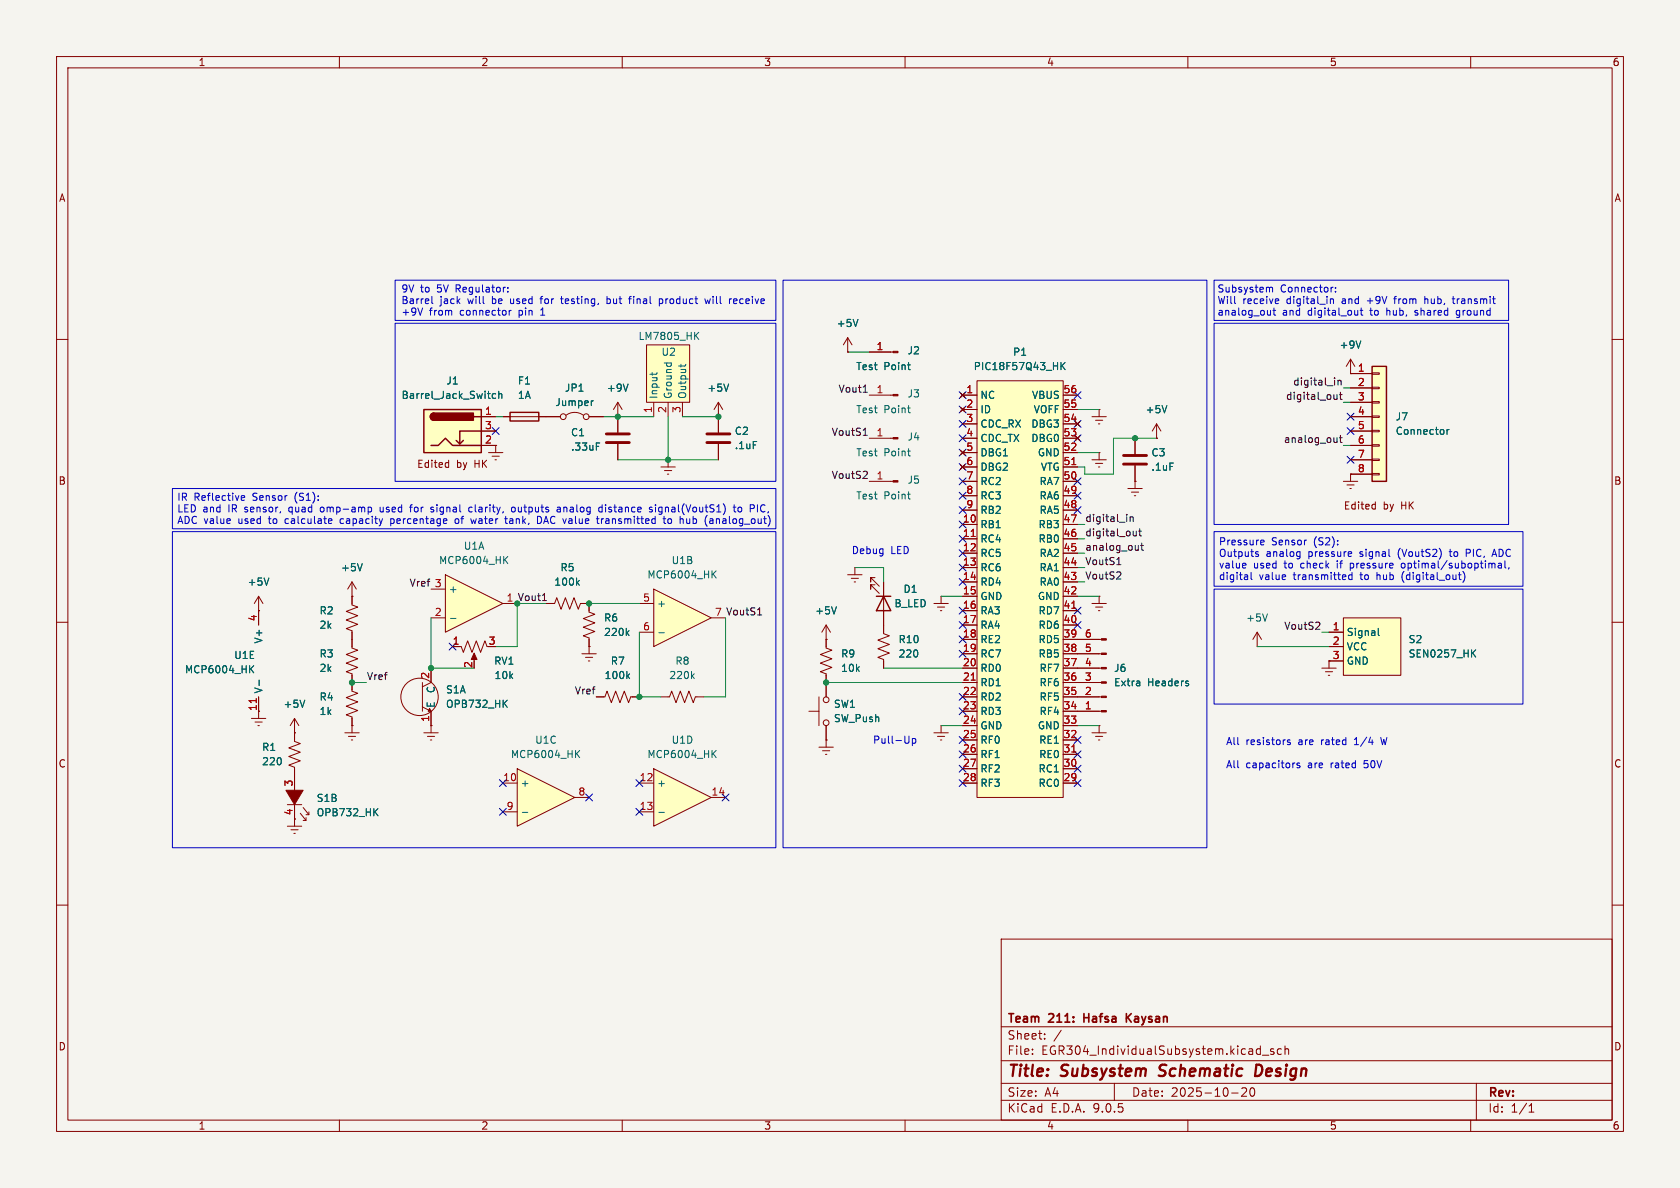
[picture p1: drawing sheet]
<svg xmlns="http://www.w3.org/2000/svg" width="297mm" height="210mm" viewBox="0 0 297 210" stroke-linecap="round" stroke-linejoin="round" font-family="sans-serif">
<path d="M0 0h297v210h-297z" fill="#f5f4ef" stroke="#f5f4ef" stroke-width=".18"/>
<g fill="none" stroke="#840000" stroke-width=".18">
<path d="M10 10h277v190h-277zM12 12h273v186h-273zM60 10v2M110 10v2M160 10v2M210 10v2M260 10v2M149.9 59.7l-.8 1.3M149.9 59.7l.7 1.3M149.9 59.7v2.5M10 60h2M87.6 78.7h.1"/>
<path d="M87.6 78.7v1.3M96.5 73.7h2.6M100.1 73.4a2.54 2.54 0 0 1 3 0M104.1 73.7h2.6M149.9 62.2h.1M153.7 62.2h4.2M238.8 66h.1M238.8 63.5l-.8 1.3M238.8 63.5l.7 1.3M238.8 63.5v2.5M285 60h2M86.4 80h2.5"/>
<path d="M87 80.6h1.3M87.5 81.3h.3M193 81.3h2.6M193.7 81.9h1.2M194.2 82.6h.2M194.3 80h.1M194.3 80v1.3M10 110h2M62.2 105.4h.1M62.2 102.9l-.7 1.2M62.2 102.9l.8 1.2M62.2 102.9v2.5"/>
<path d="M156.2 110.5v1.5l1 .4-2 .8 2 .7-2 .8 2 .7-2 .8 1 .4v1.5M222.2 114.3h.1M222.2 111.8l-.7 1.2M222.2 111.8l.8 1.2M222.2 111.8v2.5M233.7 118.1h2.5M234.3 118.7h1.3M234.8 119.4h.3M234.9 116.8h.1M234.9 116.8v1.3M285 110h2M144.8 132.1h2.5"/>
<path d="M145.4 132.7h1.3M145.9 133.4h.3M146 130.8h.1M146 130.8v1.3M165.1 129.5h2.5M165.7 130.2h1.3M166.2 130.8h.3M166.4 128.3h.1M166.4 128.3v1.2M10 160h2M177 166h108v32h-108zM285 160h2"/>
<path d="M60 198v2M110 198v2M160 198v2M177 194.5h108M177 191.5h108M177 187.5h108M177 181.5h108M182.5 186.3v.1M182.5 185.5v.1M184.7 183.6v.1M184.7 182.8v.1M187.6 182.1l-1.3 2"/>
<path d="M197 191.5v3M210 198v2M217.7 193.2h1.2M219.5 192.4l.6-.1 .2 .1 .1 .3-.9 1.1h.9M221.1 192.4l.2-.1a.81 .81 0 0 1 .6 .6 .81 .81 0 0 1-.3 .8l-.1 .1a.81 .81 0 0 1-.4-1.4zM223.2 186.5h1.1M225.2 185.5l-.4-.1-.2 .2 .1 .2 .5 .2v.3h-.6M226.5 185.5l-.4-.1-.3 .3v.4l.2 .2h.5M227.2 185.5l.2-.1 .3 .1 .1 .9M227.2 184.9v1.5M260 198v2M261 191.5v6.5"/>
<path d="M270.3 196.6h.9M270.3 195.5l.4-.4v1.5"/>
<circle cx="99.6" cy="73.7" r=".51"/>
<circle cx="103.6" cy="73.7" r=".51"/>
</g>
<path d="M204.8 190.1l.3 .1M205.1 188.4l-.1 .2 .1 .4M222.9 188.3l-.8-.1-.2 2h.4l.6-.3" fill="none" stroke="#840000" stroke-width=".4"/>
<path d="M191.6 179.2v1.5M191.6 179.9h.9M199.1 179.2v1.5M199.3 179.8l.7 .9M200 179.2l-.9 .8" fill="none" stroke="#840000" stroke-width=".3"/>
<path d="M151.7 56.5l-.4 1.2M104.9 70.9l-.3 .1M160.4 64.5h.5M160.8 65.3h.1M240.6 60.3l-.4 1.2M64 99.6l-.4 1.3M224.1 108.5l-.5 1.3" fill="none" stroke="#006464" stroke-width=".18"/>
<path d="M157.9 62.1h.8v.3h-.8z" fill="#840000" stroke="#840000" stroke-width=".18"/>
<path d="M242.6 64.8h2.5v20.3h-2.5z" fill="#ffffc2"/>
<path d="M242.6 64.8h2.5v20.3h-2.5z" fill="none" stroke="#840000" stroke-width=".25"/>
<g fill="none" stroke="#840000" stroke-width=".18">
<path d="M153.7 77.5h4.2M193 73.7h2.6M193.7 74.3h1.2M194.2 74.9h.2M194.3 72.4h.1M194.3 72.4v1.3M204.5 77.5h.1M204.5 74.9l-.8 1.3M204.5 74.9l.7 1.3M204.5 74.9v2.6M238.8 66h3.8M238.8 68.6h3.8"/>
<path d="M238.8 71.1h3.8M238.8 73.7h3.8M238.8 76.2h3.8M238.8 78.7h3.8M242.6 65.9h1.2v.3h-1.2zM242.6 68.5h1.2v.2h-1.2zM242.6 71h1.2v.2h-1.2zM242.6 73.5h1.2v.3h-1.2zM242.6 76.1h1.2v.2h-1.2zM242.6 78.6h1.2v.3h-1.2zM153.7 85.1h4.2M238.8 81.3h3.8"/>
<path d="M238.8 83.8h3.8M242.6 81.2h1.2v.2h-1.2zM242.6 83.7h1.2v.2h-1.2zM242.8 89.1l.3 .1M243.1 88.7v1.3M243.1 89.9l-.3 .1M146 113h.1M146 110.5v4.1l1.1 .3-2.1 .8 2.1 .8-2.1 .7 2.1 .8-2.1 .7 1 .4v4.1M146 110.5l-.7 1.3M146 110.5l.8 1.3M143 125.7h1.8M144.8 123.2v5.1"/>
<path d="M146 128.3v2.5"/>
<circle cx="146.1" cy="123.7" r=".51"/>
<circle cx="146.1" cy="127.8" r=".51"/>
</g>
<path d="M160.4 79.7h.5M206.3 71.7l-.4 1.3M255.8 75.9v.9M256.2 75.9l-.4 .3M160.4 87.4h.5M160.8 88.2h.1M160.8 80.6h.1M147.9 107.3l-.5 1.2" fill="none" stroke="#006464" stroke-width=".18"/>
<g fill="#840000" stroke="#840000" stroke-width=".18">
<path d="M157.9 85h.8v.2h-.8z"/>
<path d="M157.9 77.3h.8v.3h-.8z"/>
</g>
<path d="M172.7 67.3h15.3v73.7h-15.3z" fill="#ffffc2"/>
<g fill="none" stroke="#840000" stroke-width=".18">
<path d="M88.9 73.7h7.6M169.8 69.5l.8 .7M169.8 72l.8 .8M169.8 79.6l.8 .8M170.2 69.9h2.5M170.2 72.4h2.5M170.2 74.9h2.5M170.2 77.5h2.5M170.6 69.5l-.8 .7M170.6 72l-.8 .8M170.6 79.6l-.8 .8M172.7 67.3h15.3v73.7h-15.3z"/>
<path d="M188 69.9h2.5M188 72.4h2.5M188 74.9h2.5M188 77.5h2.5M190.1 74.5l.8 .8M190.1 77.1l.8 .8M190.9 74.5l-.8 .8M190.9 77.1l-.8 .8M169.8 82.2l.8 .7M170.2 80h2.5M170.2 82.6h2.5M170.2 85.1h2.5"/>
<path d="M170.2 87.6h2.5M170.2 90.2h2.5M170.2 92.7h2.5M170.2 95.3h2.5M170.2 97.8h2.5M170.6 82.2l-.8 .7M188 80h2.5M188 82.6h2.5M188 85.1h2.5M188 87.6h2.5M188 90.2h2.5M188 92.7h2.5"/>
<path d="M188 95.3h2.5M188 97.8h2.5M170.2 100.3h2.5M170.2 102.9h2.5M170.2 105.4h2.5M170.2 108h2.5M170.2 110.5h2.5M170.2 113h2.5M170.2 115.6h2.5M170.2 118.1h2.5M188 100.3h2.5M188 102.9h2.5"/>
<path d="M188 105.4h2.5M188 108h2.5M188 110.5h2.5M188 113h2.5M188 115.6h2.5M188 118.1h2.5M170.2 120.7h2.5M170.2 123.2h2.5M170.2 125.7h2.5M170.2 128.3h2.5M170.2 130.8h2.5M170.2 133.4h2.5"/>
<path d="M170.2 135.9h2.5M170.2 138.4h2.5M188 120.7h2.5M188 123.2h2.5M188 125.7h2.5M188 128.3h2.5M188 130.8h2.5M188 133.4h2.5M188 135.9h2.5M188 138.4h2.5"/>
</g>
<path d="M171.7 94.8h.7M189.5 82.1h.7M189.5 107.5h.7M171.7 120.2h.7M189.5 132.9h.7" fill="none" stroke="#a90000" stroke-width=".18"/>
<path d="M187.6 64.1v1.2M187.7 64.6l.6 .7M188.3 64.1l-.7 .7" fill="none" stroke="#006464" stroke-width=".18"/>
<path d="M90.2 72.9h5v1.5h-5z" fill="none" stroke="#840000" stroke-width=".25"/>
<path d="M74.9 72.4h10.2v7.6h-10.2z" fill="#ffffc2"/>
<path d="M74.9 72.4h10.2v7.6h-10.2zM76.2 78.7h1.3l1.2-1.2 1.3 1.2h5.1M76.7 73a.64 .64 0 0 0-.6 .7 .64 .64 0 0 0 .6 .6M81.9 77.9l-.6 .6M83.8 73.7h1.3M85.1 76.2h-3.8v2.3l-.7-.6" fill="none" stroke="#840000" stroke-width=".25"/>
<g fill="#840000" stroke="#840000" stroke-width=".25">
<path d="M76.3 73.2l.4-.2v1.3a.63 .63 0 0 1-.6-.4 .63 .63 0 0 1 .2-.7z"/>
<path d="M76.7 73h7v1.3h-7z"/>
</g>
<path d="M85.1 73.7h2.5M85.1 76.2h2.5M85.1 78.7h2.5M79 81.8h.3M79.3 81.4v1.2M79.3 82.6h-.3M193 106.7h2.6M193.7 107.3h1.2M194.2 108h.2M194.3 105.4h.1M194.3 105.4v1.3" fill="none" stroke="#840000" stroke-width=".18"/>
<path d="M87.6 69.6h-.3l-.3 .2 .1 .6h.5M88.2 69.7l.2-.1h.3v.8M88.2 69.2v1.2" fill="none" stroke="#006464" stroke-width=".18"/>
<path d="M237.5 109.2h10.1v10.2h-10.1z" fill="#ffffc2"/>
<g fill="none" stroke="#840000" stroke-width=".18">
<path d="M109.2 73.7v2.8M109.2 78.5v2.8M45.7 108v2.5M234.9 111.8h2.6M234.9 114.3h2.6M234.9 116.8h2.6M237.5 109.2h10.1v10.2h-10.1zM45.7 123.2v2.5M52.1 129.5h.1M52.1 127v4.1l1 .3-2 .8 2 .8-2 .7 2 .8-2 .8 1 .3v4.1M52.1 127l-.8 1.3M52.1 127l.7 1.3"/>
<path d="M61 129.5h2.5M61.6 130.2h1.3M62.1 130.8h.3M62.2 128.3h.1M62.2 128.3v1.2M74.9 129.5h2.6M75.6 130.2h1.2M76.1 130.8h.2M76.2 128.3h.1M76.2 128.3v1.2M50.8 146.1h2.5M50.8 142.2h2.5"/>
<path d="M51.4 146.7h1.3M51.9 147.3h.3M52.1 142.2v3.9M53.1 143.8l1 1.2M53.6 142.7l1 1.3M54.1 144.5v.5h-.5M54.6 143.5v.5h-.5"/>
</g>
<path d="M105.4 78.3h.6M44.3 118.2l.6 .7M44.9 117.7l-.8 .7M243.7 111.1v1.1l.1 .1M260.3 115.4l.6 .7M260.9 114.9l-.7 .7M45.8 120.2v1M53.9 123.8l-.4 1.2M66.3 143.5l.5 .7M66.8 142.9l-.7 .8" fill="none" stroke="#006464" stroke-width=".18"/>
<path d="M107.2 76.7h4.1M107.2 78.2h4.1" fill="none" stroke="#840000" stroke-width=".51"/>
<path d="M45.3 123.5v.7" fill="none" stroke="#a90000" stroke-width=".18"/>
<path d="M50.5 139.7h3.1l-1.5 2.5z" fill="#840000" stroke="#840000" stroke-width=".18"/>
<path d="M114.3 61h7.6v10.1h-7.6z" fill="#ffffc2"/>
<g fill="none" stroke="#840000" stroke-width=".18">
<path d="M109.2 73.7h.1M109.2 71.1l-.7 1.3M109.2 71.1l.8 1.3M109.2 71.1v2.6M114.3 61h7.6v10.1h-7.6zM115.6 71.1v2.6M118.1 71.1v2.6M120.6 71.1v2.6M127 73.7h.1M127 71.1l-.8 1.3M127 71.1l.8 1.3M127 71.1v5.4"/>
<path d="M127 78.5v2.8M200.7 77.5v2.8M116.8 82.6h2.6M117.5 83.2h1.2M118 83.8h.2M118.1 81.3h.1M118.1 81.3v1.3M199.4 86.4h2.5M200 87h1.3M200.5 87.6h.3M200.7 85.1h.1M200.7 82.3v4.1"/>
<path d="M237.5 85.1h2.5M238.1 85.7h1.3M238.6 86.4h.3M238.8 83.8h.1M238.8 83.8v1.3M45.7 108h.1M45.7 105.4l-.7 1.3M45.7 105.4l.8 1.3M45.7 105.4v2.6M62.2 105.4v1.5l1 .4-2 .8 2 .7-2 .8 2 .8-2 .7 1 .4v3.1l1 .3-2 .8 2 .8-2 .7 2 .8-2 .7 1 .4v3.1l1 .4-2 .7 2 .8-2 .7 2 .8-2 .8 1 .3v1.6M80 114.3h1.5l.4 1 .8-2 .7 2 .8-2 .8 2 .7-2 .4 1M83.8 115.8v1"/>
<path d="M190.5 118.1h4.2M190.5 115.6h4.2M190.5 113h4.2M44.4 127h2.6M45.1 127.6h1.3M45.6 128.3h.2M45.7 125.7v1.3M116.8 123.2h1.6l.3-1 .8 2 .8-2 .7 2 .8-2 .8 2 .3-1h1.6M190.5 125.7h4.2M190.5 123.2h4.2M190.5 120.7h4.2M193 129.5h2.6"/>
<path d="M193.7 130.2h1.2M194.2 130.8h.2M194.3 128.3h.1M194.3 128.3v1.2"/>
</g>
<g fill="none" stroke="#006464" stroke-width=".18">
<path d="M123 59.3l.5 .7M123.5 58.7l-.7 .8M111 67.9l-.4 1.3M115.3 65.9v.4M116.1 65.9v.2M117.4 64.2h1.3M117.9 64.2l-.1 .1M118.6 64.2l.1 .1M120.4 64.4v.5M121.2 64.4l-.2 .3h-1M128.8 67.9l-.4 1.3M47.5 102.2l-.4 1.2"/>
<path d="M122.4 119.5l.3 .5M122.7 119.1l-.4 .5M210.1 120.9v.3"/>
</g>
<g fill="#840000" stroke="#840000" stroke-width=".18">
<path d="M194.7 125.6h.9v.3h-.9z"/>
<path d="M194.7 123.1h.9v.2h-.9z"/>
<path d="M194.7 120.5h.9v.3h-.9z"/>
<path d="M194.7 118h.9v.2h-.9z"/>
<path d="M194.7 115.4h.9v.3h-.9z"/>
<path d="M194.7 112.9h.9v.3h-.9z"/>
<path d="M83.8 115.4l.5 1.2h-1z"/>
</g>
<path d="M125 76.7h4M125 78.2h4M198.6 80.5h4.1M198.6 82h4.1" fill="none" stroke="#840000" stroke-width=".51"/>
<path d="M115.6 135.9l10.1 5.1-10.1 5.1z" fill="#ffffc2"/>
<path d="M113 138.4h2.6M115.6 135.9l10.1 5.1-10.1 5.1zM113 143.5h2.6M125.7 141h2.6" fill="none" stroke="#840000" stroke-width=".18"/>
<path d="M126.1 133.2l.5 .7M126.6 132.7l-.7 .7M116.5 143.6h.9" fill="none" stroke="#006464" stroke-width=".18"/>
<path d="M91.4 135.9l10.2 5.1-10.2 5.1z" fill="#ffffc2"/>
<g fill="none" stroke="#840000" stroke-width=".18">
<path d="M76.2 118.1v2.6l-1.5 .7v3.6l1.5 .7v2.6M74.7 120.7v.7M74.7 125v.7M88.9 138.4h2.5M91.4 135.9l10.2 5.1-10.2 5.1zM105.4 123.2h1.5l.4-1 .8 2 .7-2 .8 2 .8-2 .7 2 .4-1h1.5M88.9 143.5h2.5M101.6 141h2.5"/>
<circle cx="74.2" cy="123.2" r="3.3"/>
</g>
<path d="M110.9 119.5l.4 .5M111.3 119.1l-.5 .5M89.1 124.3l.6 .7M89.7 123.8l-.7 .7M101.9 133.2l.6 .7M102.5 132.7l-.7 .7M92.4 143.6h.9" fill="none" stroke="#006464" stroke-width=".18"/>
<path d="M75.9 125.2l.3 .5h-.5z" fill="#840000" stroke="#840000" stroke-width=".18"/>
<path d="M78.7 101.6l10.2 5.1-10.2 5.1z" fill="#ffffc2"/>
<path d="M76.2 104.1h2.5M76.2 109.2h2.5M78.7 101.6l10.2 5.1-10.2 5.1zM88.9 106.7h2.5" fill="none" stroke="#840000" stroke-width=".18"/>
<path d="M89.2 98.9l.6 .7M89.8 98.4l-.7 .7M79.7 109.3h.9" fill="none" stroke="#006464" stroke-width=".18"/>
<path d="M115.6 104.1l10.1 5.1-10.1 5.1z" fill="#ffffc2"/>
<g fill="none" stroke="#840000" stroke-width=".18">
<path d="M85.1 73.7h2.5M85.1 76.2h2.5M85.1 78.7h2.5M87.6 78.7h.1M88.9 73.7h1.3M95.2 73.7h3.9M104.1 73.7h2.6M109.2 73.7h.1M109.2 73.7v2.8M109.2 78.5v2.8M127 73.7h.1M127 73.7v2.8"/>
<path d="M127 78.5v2.8M149.9 62.2h.1M153.7 69.9h4.2M153.7 62.2h3.8M169.8 69.5l.8 .7M169.8 72l.8 .8M169.8 79.6l.8 .8M170.2 69.9h2.5M170.2 72.4h2.5M170.2 74.9h2.5M170.2 77.5h2.5M170.6 69.5l-.8 .7"/>
<path d="M170.6 72l-.8 .8M170.6 79.6l-.8 .8M188 69.9h2.5M188 72.4h2.5M188 74.9h2.5M188 77.5h2.5M190.1 74.5l.8 .8M190.1 77.1l.8 .8M190.9 74.5l-.8 .8M190.9 77.1l-.8 .8M200.7 77.5v2.8M204.5 77.5h.1"/>
<path d="M238.8 66h.1M238.8 66h3.8M238.8 68.6h3.8M238.8 71.1h3.8M238.8 73.7h3.8M238.8 76.2h3.8M238.8 78.7h3.8M169.8 82.2l.8 .7M170.2 80h2.5M170.2 82.6h2.5M170.2 85.1h2.5M170.2 87.6h2.5"/>
<path d="M170.2 90.2h2.5M170.2 92.7h2.5M170.2 95.3h2.5M170.2 97.8h2.5M170.6 82.2l-.8 .7M188 80h2.5M188 82.6h2.5M188 85.1h2.5M188 87.6h2.5M188 90.2h2.5M188 92.7h2.5M188 95.3h2.5"/>
<path d="M188 97.8h2.5M200.7 85.1h.1M200.7 82.3v2.8M238.8 83.8h.1M238.8 81.3h3.8M238.8 83.8h3.8M45.7 108h.1M45.7 108v2.5M62.2 105.4h.1M62.2 105.4v1.3M62.2 111.8v2.5M62.2 119.4v2.5"/>
<path d="M76.2 118.1v2.6M80 114.3h1.3M96.5 106.7h1.5l.4-1 .8 2 .7-2 .8 2 .8-2 .7 2 .4-1h1.5v1.5l1.1 .4-2.1 .7 2.1 .8-2.1 .8 2.1 .7-2.1 .8 1 .4v2.8M102.9 115.6h2.5M103.5 116.2h1.3M104 116.8h.3M104.1 114.3h.1M113 106.7h2.6M113 111.8h2.6M115.6 104.1l10.1 5.1-10.1 5.1zM125.7 109.2h2.6M146 113h.1"/>
<path d="M146 113v1.3M146 119.4v3.8M149.9 101.6h2.5M150.5 102.2h1.3M151 102.9h.3M151.1 100.3h.1M151.1 100.3v1.3M154.7 102.1h-.8v.8v-.8l1.5 1.5M154.7 103.4h-.8v.7v-.7l1.5 1.5M156.2 102.9v8.9M156.2 116.8v1.3M165.1 106.7h2.5"/>
<path d="M165.7 107.3h1.3M166.2 108h.3M166.4 105.4h.1M166.4 105.4v1.3M170.2 115.6h2.5M170.2 102.9h2.5M170.2 108h2.5M170.2 100.3h2.5M170.2 105.4h2.5M170.2 110.5h2.5M170.2 113h2.5M170.2 118.1h2.5"/>
<path d="M188 115.6h6.3M188 102.9h2.5M188 108h2.5M188 100.3h2.5M188 105.4h2.5M188 110.5h2.5M188 113h6.3M188 118.1h6.3M234.9 116.8h.1M234.9 111.8h2.6M234.9 116.8h2.6M234.9 114.3h2.6"/>
<path d="M45.7 123.2v2.5M52.1 129.5h.1M52.1 129.5v1.3M52.1 135.9v3.8M62.2 128.3h.1M62.2 127v1.3M76.2 128.3h.1M76.2 125.7v2.6M105.4 123.2h1.3M111.8 123.2h1.2M146 130.8h.1M146 128.3v2.5"/>
<path d="M170.2 123.2h2.5M170.2 120.7h2.5M170.2 125.7h2.5M170.2 128.3h2.5M170.2 130.8h2.5M170.2 133.4h2.5M170.2 135.9h2.5M170.2 138.4h2.5M188 123.2h6.3M188 120.7h6.3M188 125.7h6.3M188 128.3h2.5"/>
<path d="M188 130.8h2.5M188 133.4h2.5M188 135.9h2.5M188 138.4h2.5M52.1 142.2v2.6"/>
</g>
<g fill="none" stroke="#006464" stroke-width=".18">
<path d="M151.7 56.5l-.4 1.2M87.6 69.6h-.3l-.3 .2 .1 .6h.5M88.2 69.7l.2-.1h.3v.8M88.2 69.2v1.2M104.9 70.9l-.3 .1M105.4 78.3h.6M111 67.9l-.4 1.3M128.8 67.9l-.4 1.3M160.4 72.1h.5M160.4 64.5h.5M160.8 73h.1M160.8 65.3h.1"/>
<path d="M187.6 64.1v1.2M187.7 64.6l.6 .7M188.3 64.1l-.7 .7M206.3 71.7l-.4 1.3M240.6 60.3l-.4 1.2M255.8 75.9v.9M256.2 75.9l-.4 .3M64 99.6l-.4 1.3M44.3 118.2l.6 .7M44.9 117.7l-.8 .7M47.5 102.2l-.4 1.2M102.1 103l.3 .4"/>
<path d="M102.4 102.6l-.5 .5M110.8 111.9l.4 .4M110.9 119.5l.4 .5M111.2 111.5l-.5 .5M111.3 119.1l-.5 .5M116.5 111.9h.9M126.1 101.5l.5 .7M126.6 100.9l-.7 .7M147.9 107.3l-.5 1.2M243.7 111.1v1.1l.1 .1M260.3 115.4l.6 .7M260.9 114.9l-.7 .7"/>
<path d="M45.8 120.2v1M53.9 123.8l-.4 1.2M89.1 124.3l.6 .7M89.7 123.8l-.7 .7M210.1 120.9v.3M66.3 143.5l.5 .7M66.8 142.9l-.7 .8"/>
</g>
<path d="M154.9 105.4h2.6M156.2 105.4l1.3 2.6h-2.6z" fill="none" stroke="#840000" stroke-width=".25"/>
<path d="M157.9 69.7h.8v.3h-.8z" fill="#840000" stroke="#840000" stroke-width=".18"/>
<g fill="none" stroke="#0f0f0f" stroke-width=".18">
<path d="M152.6 77h.7M152.6 69.3h.7M236.4 69.8v.8M236.4 77.4v.8M236.4 78.1l-.2 .1M236.4 70.5l-.2 .1-.3-.1M236.5 67.2v.9M236.5 67.3l.2-.1 .3 .1 .1 .8M236.8 77.4h.5M236.8 69.8h.5M237 69.3v1.1l.3 .2M237 77v1l.3 .2"/>
<path d="M152.5 84.6h.8M153.3 83.4v.5M197.4 99.8h.8M199.8 91.4v.8M199.8 91.5l.2-.1h.3v.8M200.9 93.9v.8M200.9 94.6l-.2 .1h-.3M201.2 96.4v.9M201.2 97.2l-.1 .1M201.3 93.9h.5M201.5 93.5v1.1l.3 .1M201.7 96.4h.5"/>
<path d="M201.8 96v1.1l.4 .2M95.9 106.2h.7M133.9 108.7h.8M197.4 102.4h.8M198.1 101.2v.4M232.6 111.2h.7M233.3 110.1v.4"/>
</g>
<g fill="none" stroke="#009600" stroke-width=".18">
<path d="M87.6 73.7h1.3M106.7 73.7h8.9M118.1 73.7v7.6M120.6 73.7h6.4M149.9 62.2h3.8M190.5 72.4h3.8M204.5 77.5h-7.7v6.3h-5v-1.2h-1.3M237.5 71.1h1.3M237.5 78.7h1.3M237.5 68.6h1.3M109.2 81.3h17.8M190.5 95.3h1.3"/>
<path d="M190.5 80h3.8M190.5 92.7h1.3M190.5 97.8h1.3M76.2 109.2v8.9h7.6M96.5 106.7h-5.1v7.6h-3.8M104.1 106.7h8.9M113 111.8v11.4h3.8M128.3 109.2v14h-3.8M151.1 100.3h5.1v2.6M156.2 118.1h14M166.4 105.4h3.8M190.5 100.3h1.3"/>
<path d="M190.5 105.4h3.8M190.5 102.9h1.3M222.2 114.3h12.7M233.7 111.8h1.2M62.2 120.7h2.6M146 120.7h24.2M166.4 128.3h3.8M190.5 128.3h3.8"/>
</g>
<g fill="none" stroke="#000084" stroke-width=".18">
<path d="M87 75.6l1.2 1.2M88.2 75.6l-1.2 1.2M169.6 69.2l1.2 1.3M169.6 76.9l1.2 1.2M169.6 71.8l1.2 1.2M169.6 79.4l1.2 1.2M169.6 74.3l1.2 1.2M170.8 69.2l-1.2 1.3M170.8 76.9l-1.2 1.2M170.8 71.8l-1.2 1.2M170.8 79.4l-1.2 1.2M170.8 74.3l-1.2 1.2"/>
<path d="M189.9 74.3l1.2 1.2M189.9 76.9l1.2 1.2M189.9 69.2l1.2 1.3M191.1 74.3l-1.2 1.2M191.1 76.9l-1.2 1.2M191.1 69.2l-1.2 1.3M238.2 73.1l1.2 1.2M238.2 75.6l1.2 1.2M239.4 73.1l-1.2 1.2M239.4 75.6l-1.2 1.2M169.6 87l1.2 1.2M169.6 81.9l1.2 1.3"/>
<path d="M169.6 84.5l1.2 1.2M169.6 97.2l1.2 1.2M169.6 99.7l1.2 1.2M169.6 89.6l1.2 1.2M169.6 94.6l1.2 1.3M169.6 92.1l1.2 1.2M170.8 94.6l-1.2 1.3M170.8 87l-1.2 1.2M170.8 81.9l-1.2 1.3M170.8 84.5l-1.2 1.2M170.8 97.2l-1.2 1.2M170.8 99.7l-1.2 1.2"/>
<path d="M170.8 89.6l-1.2 1.2M170.8 92.1l-1.2 1.2M189.9 87l1.2 1.2M189.9 84.5l1.2 1.2M189.9 89.6l1.2 1.2M191.1 87l-1.2 1.2M191.1 89.6l-1.2 1.2M191.1 84.5l-1.2 1.2M238.2 80.7l1.2 1.2M239.4 80.7l-1.2 1.2M79.4 113.7l1.2 1.2M80.6 113.7l-1.2 1.2"/>
<path d="M169.6 107.3l1.2 1.3M169.6 109.9l1.2 1.2M169.6 102.3l1.2 1.2M169.6 112.4l1.2 1.2M169.6 115l1.2 1.2M170.8 107.3l-1.2 1.3M170.8 109.9l-1.2 1.2M170.8 102.3l-1.2 1.2M170.8 112.4l-1.2 1.2M170.8 115l-1.2 1.2M189.9 109.9l1.2 1.2M189.9 107.3l1.2 1.3"/>
<path d="M191.1 109.9l-1.2 1.2M191.1 107.3l-1.2 1.3M88.3 137.8l1.2 1.2M89.5 137.8l-1.2 1.2M112.4 137.8l1.2 1.2M113.6 137.8l-1.2 1.2M169.6 135.3l1.2 1.2M169.6 122.6l1.2 1.2M169.6 130.2l1.2 1.2M169.6 132.7l1.2 1.3M169.6 125.1l1.2 1.2M169.6 137.8l1.2 1.2"/>
<path d="M170.8 135.3l-1.2 1.2M170.8 122.6l-1.2 1.2M170.8 130.2l-1.2 1.2M170.8 132.7l-1.2 1.3M170.8 125.1l-1.2 1.2M170.8 137.8l-1.2 1.2M189.9 132.7l1.2 1.3M189.9 130.2l1.2 1.2M189.9 137.8l1.2 1.2M189.9 135.3l1.2 1.2M191.1 132.7l-1.2 1.3M191.1 130.2l-1.2 1.2"/>
<path d="M191.1 137.8l-1.2 1.2M191.1 135.3l-1.2 1.2M88.3 142.9l1.2 1.2M89.5 142.9l-1.2 1.2M103.5 140.4l1.2 1.2M104.7 140.4l-1.2 1.2M112.4 142.9l1.2 1.2M113.6 142.9l-1.2 1.2M127.7 140.4l1.2 1.2M128.9 140.4l-1.2 1.2"/>
</g>
<g fill="none" stroke="#0000c2" stroke-width=".18">
<path d="M69.8 57.2h67.4v27.9h-67.4zM69.8 49.5h67.4v7.1h-67.4zM74.7 54.4l-.4 1.3M76.3 52.4v1.1l.2 .2M89.8 51.5v.1M89.8 50.8v.2M90 54.9v.8M90.4 54.9l-.4 .2M95.5 52.8h.4M95.6 55.7h.7M95.7 54.7l-.1 .1M95.7 52.5l-.1 1.2"/>
<path d="M99.1 52.8h.5M99.3 52.4v1.1l.3 .2M107.3 52.9l.4-.1 .2 .1M107.3 52.4v1.3M107.9 53.5l-.2 .2-.4-.1M111.1 52.8h.5M111.6 52.4l-.2 .1M116.6 52.9l.3-.1 .3 .3-.2 .5h-.4M116.6 52.8v1.3M124.6 52.8l.2 .9 .3-.6 .2 .6 .3-.9M129.2 52.8h.1M129.7 53.2l.6-.1-.1-.2-.3-.1-.2 .2v.6h.5"/>
<path d="M138.4 49.5h75v100.4h-75zM214.6 57.2h52.1v35.5h-52.1zM214.6 49.5h52.1v7.1h-52.1zM224.4 50.8v.2M224.4 51v.6M224.4 51l.2-.2h.3l.1 .8M224.6 54.9v.8M224.6 55.6l-.2 .1M225 54.9h.5M225.2 54.4v1.1l.3 .2M225.9 52.8l.2 .3-.6 .1M226 53.6l-.1 .1"/>
<path d="M235.2 52.8v.9M235.2 52.9l.2-.1 .3 .1v.8M235.7 50.8h-.3M236.1 51.5v.1M236.1 50.8v.2M240 54.9v.8M240 55.6v.1M240.5 54.9h.4M240.6 54.4v1.1l.3 .2M246.4 52.8h.5M246.6 52.5v1.2M250.1 55.7h.2"/>
<path d="M250.3 54.9l-.2 .1 .2 .3M251.9 52.4v1.3M252.2 52.8l-.3 .1M256.7 52.8h.5M256.9 52.4v1.1l.3 .2M257.5 56.1h.3M257.9 54.9h-.3l-.2 .2 .1 .5 .4 .1M30.5 94h106.7v55.9h-106.7zM30.5 86.4h106.7v7.1h-106.7zM42.7 88l.6-.1-.1-.2-.4-.1-.1 .2v.6h.5M56.7 89.7l-.1 .2 .1 .5M58.6 92.5h-.3"/>
<path d="M58.6 91.8l.1 .2-.6 .1M60.2 91.8l-.1 .5 .3 .2M65.2 89.7h.4l.1 .2-.1 .5-.4 .1M67.2 89.7v.6l.4 .2M69.1 92.5h.3M69.1 91.7v1.3M69.4 91.7l-.3 .1M72.4 89.7h.5M72.9 89.2l-.3 .2v1.1M76.2 89.7h.4M76.2 90l.5 .3-.1 .1-.3 .1M80.6 91.8l-.2 .1 .1 .5 .2 .1h.3"/>
<path d="M83.5 89.7h-.4l-.2 .2 .1 .5h.5M84.2 91.7l-.2 .8-.3-.6-.2 .6M89.5 92.5h.2M90.2 92.1l-.1 .1 .1 .3M90.2 91.7l-.1 .1M90.5 89.8l.2-.1 .3 .1 .1 .5-.1 .1-.3 .1-.2-.1zM95.7 91.6v.4l-.1 .4-.6 .1M96.5 91.3l-.4 1.2M98.5 90.3l.2 .2 .4-.1M98.5 89.7h.5l.1 .8M99.1 90h-.4l-.2 .2M99.7 89.7v.8"/>
<path d="M99.9 89.7l-.2 .1M106.1 89.7h.4M106.3 91.7v.8M106.5 90.4l-.4 .1M106.5 89.2v1.3M106.7 91.7l-.4 .2M107.1 89.2v.2M107.1 89.7v.8M115 89.7h.3M115 90.1h.3v.2l-.1 .2h-.3M115.9 89.2v.2M115.9 89.7v.8"/>
<path d="M116.5 90.9h.1M116.6 89.7l-.2 .2 .2 .5M117.4 91.3v1.1l.3 .1M118.2 91.8l-.1 .5 .2 .2h.3l.1-.2-.1-.5M121.9 92.4l-.3 .1M121.9 91.7v.8M126.7 91.7v.8M126.7 91.8h.1M129.6 89.7h.5M129.8 89.2v1.1l.3 .2M130.6 89.7h.3l.2 .2v.4l-.2 .2-.3-.1-.1-.1zM134.9 89.2a.68 .68 0 0 0-.5 .7 .68 .68 0 0 0 .5 .6"/>
<path d="M214.6 94h54.6v9.6h-54.6zM220.2 99.6l.1 .3-.6 .1M222 97.9l.5 .2-.1 .2-.3 .1M222 97.6h.4M222.9 96.3h.5M222.9 95.5h.4l.2 .3-.6 .1M229.5 97.5l.3 .1M229.8 98.3l-.3 .1M229.8 97.5v1l-.2 .3M238.7 99.6v1.2M238.8 97.5l.2 .3-.6 .1M238.8 99.6h-.1"/>
<path d="M238.9 98.3l-.1 .1M247.8 99.6l-.1 .6 .1 .2h.3M256.2 97.5h.5M256.4 97.1v1.2M259.2 97.8h.5M259.7 97.1h-.5v1.3M263.8 98.4l.4-1.3 .4 1.3M263.9 98h.6M264.9 99.6h.5v.8M265.4 99.9h-.4l-.2 .2 .2 .3h.4M266 99.1v1.1l.2 .2M214.6 104.1h54.6v20.4h-54.6z"/>
<path d="M220.2 100.4h-.1M220.5 101.7l.1 .8M220.6 102.4l-.1 .1M220.6 101.9l-.1 .1M221.2 101.2v1.1l.2 .2M238.7 100.4h.1M238.9 101.6l-.4 .1-.1 .5 .3 .3 .3-.1M239 101.2v1.3M248 101.4l-.2 .5 .2 .7M258.2 102.5h.1M258.9 101.5v.9l-.3 .5M266.8 100.4l-.1 .2"/>
<path d="M160.7 130.1v1.1l-.1 .1M161.3 130.5v1.3M161.3 130.6l.4-.1 .2 .3-.1 .5h-.5M228.1 130.8h-.3l-.2 .2v.2l.5 .1v.3h-.5M228.8 134.9h.1M229.8 134.9h-.3l-.2 .2v.1l.5 .2v.3h-.5M239.4 131.6h.8M239.6 130.7h-.2M244.1 130.4l.3 1.2"/>
</g>
<path d="M171.7 94.8h.7M189.5 82.1h.7M189.5 107.5h.7M45.3 123.5v.7M171.7 120.2h.7M189.5 132.9h.7" fill="none" stroke="#a90000" stroke-width=".18"/>
<g fill="#009600" stroke="#009600" stroke-width=".18">
<circle cx="76.2" cy="118.1" r=".46"/>
<circle cx="113" cy="123.2" r=".46"/>
<circle cx="62.2" cy="120.7" r=".46"/>
<circle cx="91.4" cy="106.7" r=".46"/>
<circle cx="146" cy="120.7" r=".46"/>
<circle cx="104.1" cy="106.7" r=".46"/>
<circle cx="118.1" cy="81.3" r=".46"/>
<circle cx="109.2" cy="73.7" r=".46"/>
<circle cx="127" cy="73.7" r=".46"/>
<circle cx="200.7" cy="77.5" r=".46"/>
</g>
<g font-size="2.8" fill="#840000">
<text x="178" y="190.9">Title:</text>
<text x="187.7" y="190.9">Subsystem</text>
<text x="205.8" y="190.9">Schematic</text>
<text x="223.5" y="190.9">Design</text>
</g>
<g font-size="2.1" fill="#840000">
<text x="178" y="184">Sheet:</text>
<text x="178" y="181.2">Team</text>
<text x="185.5" y="181.2">211:</text>
<text x="192.3" y="181.2">Hafsa</text>
<text x="200.4" y="181.2">Kaysan</text>
<text x="178" y="186.7">File:</text>
<text x="184.1" y="186.7">EGR304_IndividualSubsystem.kicad_sch</text>
<text x="178" y="196.9">KiCad</text>
<text x="178" y="194.1">Size:</text>
<text x="184.7" y="194.1">A4</text>
<text x="185.7" y="196.9">E.D.A.</text>
<text x="193.3" y="196.9">9.0.5</text>
<text x="200" y="194.1">Date:</text>
<text x="207" y="194.1">2025-10-20</text>
<text x="263" y="194.3">Rev:</text>
<text x="263" y="196.9">Id:</text>
<text x="267.1" y="196.9">1/1</text>
</g>
<g font-size="1.8" fill="#840000">
<text x="35" y="11.9">1</text>
<text x="85" y="11.9">2</text>
<text x="135" y="11.9">3</text>
<text x="185" y="11.9">4</text>
<text x="235" y="11.9">5</text>
<text x="285" y="11.9">6</text>
<text x="10.3" y="35.9">A</text>
<text x="285.3" y="35.9">A</text>
<text x="73.6" y="82.9">Edited</text>
<text x="80.7" y="82.9">by</text>
<text x="84" y="82.9">HK</text>
<text x="10.3" y="85.9">B</text>
<text x="285.3" y="85.9">B</text>
<text x="237.5" y="90.3">Edited</text>
<text x="244.5" y="90.3">by</text>
<text x="247.8" y="90.3">HK</text>
<text x="45.5" y="125.8" transform="rotate(-90 45.5 125.8)">11</text>
<text x="10.3" y="135.9">C</text>
<text x="285.3" y="135.9">C</text>
<text x="10.3" y="185.9">D</text>
<text x="285.3" y="185.9">D</text>
<text x="35" y="199.9">1</text>
<text x="85" y="199.9">2</text>
<text x="135" y="199.9">3</text>
<text x="185" y="199.9">4</text>
<text x="235" y="199.9">5</text>
<text x="285" y="199.9">6</text>
</g>
<g font-size="1.8" fill="#0000c2">
<text x="70.9" y="51.9">9V</text>
<text x="70.9" y="54">Barrel</text>
<text x="74.3" y="51.9">to</text>
<text x="77.4" y="51.9">5V</text>
<text x="77.8" y="54">jack</text>
<text x="80.8" y="51.9">Regulator:</text>
<text x="82.8" y="54">will</text>
<text x="87.3" y="54">be</text>
<text x="90.7" y="54">used</text>
<text x="96.3" y="54">for</text>
<text x="100.1" y="54">testing,</text>
<text x="108.3" y="54">but</text>
<text x="112.5" y="54">final</text>
<text x="118" y="54">product</text>
<text x="126.4" y="54">will</text>
<text x="130.8" y="54">receive</text>
<text x="215.1" y="51.9">Subsystem</text>
<text x="215.1" y="54">Will</text>
<text x="219.7" y="54">receive</text>
<text x="226.3" y="51.9">Connector:</text>
<text x="227.6" y="54">digital_in</text>
<text x="237.5" y="54">and</text>
<text x="242.1" y="54">+9V</text>
<text x="247.2" y="54">from</text>
<text x="252.7" y="54">hub,</text>
<text x="257.9" y="54">transmit</text>
<text x="70.9" y="56">+9V</text>
<text x="75.9" y="56">from</text>
<text x="81.4" y="56">connector</text>
<text x="92" y="56">pin</text>
<text x="96.1" y="56">1</text>
<text x="215.1" y="56">analog_out</text>
<text x="226.7" y="56">and</text>
<text x="231.3" y="56">digital_out</text>
<text x="242.5" y="56">to</text>
<text x="245.6" y="56">hub,</text>
<text x="250.8" y="56">shared</text>
<text x="258.3" y="56">ground</text>
<text x="31.2" y="88.7">IR</text>
<text x="34.3" y="88.7">Reflective</text>
<text x="44.8" y="88.7">Sensor</text>
<text x="52.4" y="88.7">(S1):</text>
<text x="31.2" y="90.8">LED and</text>
<text x="31.2" y="92.8">ADC value</text>
<text x="40.5" y="90.8">IR</text>
<text x="42.2" y="92.8">used</text>
<text x="43.5" y="90.8">sensor,</text>
<text x="47.8" y="92.8">to</text>
<text x="50.9" y="92.8">calculate</text>
<text x="51.5" y="90.8">quad</text>
<text x="57.3" y="90.8">omp-amp</text>
<text x="60.8" y="92.8">capacity</text>
<text x="68" y="90.8">used</text>
<text x="69.9" y="92.8">percentage</text>
<text x="73.6" y="90.8">for</text>
<text x="77.4" y="90.8">signal</text>
<text x="81.5" y="92.8">of</text>
<text x="84.4" y="90.8">clarity,</text>
<text x="84.6" y="92.8">water</text>
<text x="90.8" y="92.8">tank,</text>
<text x="92.1" y="90.8">outputs</text>
<text x="96.7" y="92.8">DAC value</text>
<text x="100.4" y="90.8">analog</text>
<text x="107.6" y="92.8">transmitted</text>
<text x="107.9" y="90.8">distance</text>
<text x="117.1" y="90.8">signal(VoutS1)</text>
<text x="119.6" y="92.8">to</text>
<text x="122.7" y="92.8">hub</text>
<text x="127.3" y="92.8">(analog_out)</text>
<text x="132.2" y="90.8">to</text>
<text x="135.3" y="90.8">PIC,</text>
<text x="150.5" y="98.1">Debug</text>
<text x="157.5" y="98.1">LED</text>
<text x="215.4" y="96.6">Pressure</text>
<text x="215.4" y="98.7">Outputs</text>
<text x="215.4" y="100.7">value</text>
<text x="221.6" y="100.7">used</text>
<text x="223.8" y="98.7">analog</text>
<text x="224.8" y="96.6">Sensor</text>
<text x="227.2" y="100.7">to</text>
<text x="230.2" y="100.7">check</text>
<text x="231.4" y="98.7">pressure</text>
<text x="232.4" y="96.6">(S2):</text>
<text x="236.8" y="100.7">if</text>
<text x="239.3" y="100.7">pressure</text>
<text x="240.7" y="98.7">signal</text>
<text x="247.6" y="98.7">(VoutS2)</text>
<text x="248.6" y="100.7">optimal/suboptimal,</text>
<text x="257" y="98.7">to</text>
<text x="260" y="98.7">PIC,</text>
<text x="265" y="98.7">ADC</text>
<text x="215.4" y="102.7">digital</text>
<text x="222.6" y="102.7">value</text>
<text x="228.8" y="102.7">transmitted</text>
<text x="240.8" y="102.7">to</text>
<text x="243.8" y="102.7">hub</text>
<text x="248.5" y="102.7">(digital_out)</text>
<text x="154.2" y="131.7">Pull-Up</text>
<text x="216.7" y="131.9">All</text>
<text x="220.3" y="131.9">resistors</text>
<text x="229.6" y="131.9">are</text>
<text x="233.8" y="131.9">rated</text>
<text x="239.9" y="131.9">1/4</text>
<text x="244.8" y="131.9">W</text>
<text x="216.7" y="136">All</text>
<text x="220.3" y="136">capacitors</text>
<text x="231.3" y="136">are</text>
<text x="235.5" y="136">rated</text>
<text x="241.6" y="136">50V</text>
</g>
<g font-size="1.8" fill="#006464">
<text x="147.8" y="58">+5V</text>
<text x="112.8" y="60.3">LM7805_HK</text>
<text x="116.8" y="63.1">U2</text>
<text x="151.3" y="65.6">Test</text>
<text x="156.3" y="65.6">Point</text>
<text x="160.4" y="62.8">J2</text>
<text x="172" y="65.6">PIC18F57Q43_HK</text>
<text x="179" y="63.1">P1</text>
<text x="236.7" y="61.8">+9V</text>
<text x="70.9" y="70.7">Barrel_Jack_Switch</text>
<text x="78.8" y="68.2">J1</text>
<text x="91.5" y="68.2">F1</text>
<text x="91.5" y="70.7">1A</text>
<text x="98.1" y="72">Jumper</text>
<text x="99.8" y="69.4">JP1</text>
<text x="107.2" y="69.4">+9V</text>
<text x="116.4" y="70.6" transform="rotate(-90 116.4 70.6)">Input</text>
<text x="119" y="70.6" transform="rotate(-90 119 70.6)">Ground</text>
<text x="121.5" y="70.6" transform="rotate(-90 121.5 70.6)">Output</text>
<text x="125" y="69.4">+5V</text>
<text x="160.4" y="70.5">J3</text>
<text x="173.2" y="70.7">NC</text>
<text x="182.4" y="70.7">VBUS</text>
<text x="100.8" y="77.3">C1</text>
<text x="129.8" y="77.1">C2</text>
<text x="151.3" y="73.3">Test</text>
<text x="156.3" y="73.3">Point</text>
<text x="173.2" y="73.3">ID</text>
<text x="173.2" y="75.8">CDC_RX</text>
<text x="182.2" y="75.8">DBG3</text>
<text x="182.7" y="73.3">VOFF</text>
<text x="202.4" y="73.3">+5V</text>
<text x="246.6" y="74.5">J7</text>
<text x="246.6" y="77.1">Connector</text>
<text x="100.8" y="79.9">.33uF</text>
<text x="129.8" y="79.6">.1uF</text>
<text x="151.3" y="80.9">Test</text>
<text x="156.3" y="80.9">Point</text>
<text x="160.4" y="78.1">J4</text>
<text x="173.2" y="78.3">CDC_TX</text>
<text x="173.2" y="80.9">DBG1</text>
<text x="173.2" y="83.4">DBG2</text>
<text x="182.2" y="78.3">DBG0</text>
<text x="183.4" y="80.9">GND</text>
<text x="183.9" y="83.4">VTG</text>
<text x="203.5" y="80.9">C3</text>
<text x="203.5" y="83.4">.1uF</text>
<text x="151.3" y="88.5">Test</text>
<text x="156.3" y="88.5">Point</text>
<text x="160.4" y="85.7">J5</text>
<text x="173.2" y="86">RC2</text>
<text x="173.2" y="88.5">RC3</text>
<text x="183.7" y="86">RA7</text>
<text x="183.7" y="88.5">RA6</text>
<text x="173.2" y="91">RB2</text>
<text x="173.2" y="93.6">RB1</text>
<text x="183.5" y="93.6">RB3</text>
<text x="183.7" y="91">RA5</text>
<text x="60.2" y="101.2">+5V</text>
<text x="77.5" y="99.9">MCP6004_HK</text>
<text x="81.9" y="97.4">U1A</text>
<text x="99" y="101.2">R5</text>
<text x="118.6" y="99.9">U1B</text>
<text x="173.2" y="96.1">RC4</text>
<text x="173.2" y="98.7">RC5</text>
<text x="173.2" y="101.2">RC6</text>
<text x="183.5" y="96.1">RB0</text>
<text x="183.7" y="98.7">RA2</text>
<text x="183.7" y="101.2">RA1</text>
<text x="43.7" y="103.7">+5V</text>
<text x="79.2" y="105">+</text>
<text x="97.9" y="103.7">100k</text>
<text x="114.3" y="102.5">MCP6004_HK</text>
<text x="116.1" y="107.5">+</text>
<text x="158" y="107.5">B_LED</text>
<text x="159.6" y="105">D1</text>
<text x="173.2" y="103.7">RD4</text>
<text x="173.2" y="106.3">GND</text>
<text x="183.4" y="106.3">GND</text>
<text x="183.7" y="103.7">RA0</text>
<text x="46.6" y="113.9" transform="rotate(-90 46.6 113.9)">V+</text>
<text x="56.4" y="108.8">R2</text>
<text x="56.4" y="111.4">2k</text>
<text x="106.7" y="110.1">R6</text>
<text x="106.7" y="112.6">220k</text>
<text x="144" y="108.8">+5V</text>
<text x="158.8" y="113.9">R10</text>
<text x="173.2" y="108.8">RA3</text>
<text x="173.2" y="111.4">RA4</text>
<text x="173.2" y="113.9">RE2</text>
<text x="183.5" y="108.8">RD7</text>
<text x="183.5" y="111.4">RD6</text>
<text x="183.5" y="113.9">RD5</text>
<text x="220.2" y="110.1">+5V</text>
<text x="238" y="112.6">Signal</text>
<text x="248.9" y="113.9">S2</text>
<text x="32.6" y="119.2">MCP6004_HK</text>
<text x="41.3" y="116.7">U1E</text>
<text x="56.4" y="116.4">R3</text>
<text x="56.4" y="119">2k</text>
<text x="87.3" y="117.7">RV1</text>
<text x="107.9" y="117.7">R7</text>
<text x="119.3" y="117.7">R8</text>
<text x="148.6" y="116.4">R9</text>
<text x="148.6" y="119">10k</text>
<text x="158.8" y="116.4">220</text>
<text x="173.2" y="116.4">RC7</text>
<text x="173.2" y="119">RD0</text>
<text x="183.5" y="116.4">RB5</text>
<text x="183.7" y="119">RF7</text>
<text x="196.9" y="119">J6</text>
<text x="238" y="115.2">VCC</text>
<text x="238" y="117.7">GND</text>
<text x="248.9" y="116.4">SEN0257_HK</text>
<text x="46.6" y="122.7" transform="rotate(-90 46.6 122.7)">V-</text>
<text x="50" y="125.3">+5V</text>
<text x="56.4" y="124.1">R4</text>
<text x="77.1" y="125.2" transform="rotate(-90 77.1 125.2)">E</text>
<text x="77.1" y="122.6" transform="rotate(-90 77.1 122.6)">C</text>
<text x="78.7" y="125.3">OPB732_HK</text>
<text x="78.7" y="122.8">S1A</text>
<text x="87.3" y="120.2">10k</text>
<text x="106.8" y="120.2">100k</text>
<text x="118.2" y="120.2">220k</text>
<text x="147.3" y="125.3">SW1</text>
<text x="173.2" y="121.5">RD1</text>
<text x="173.2" y="124.1">RD2</text>
<text x="183.7" y="121.5">RF6</text>
<text x="183.7" y="124.1">RF5</text>
<text x="196.9" y="121.5">Extra</text>
<text x="202.9" y="121.5">Headers</text>
<text x="56.4" y="126.6">1k</text>
<text x="94.5" y="131.7">U1C</text>
<text x="118.6" y="131.7">U1D</text>
<text x="147.3" y="127.9">SW_Push</text>
<text x="173.2" y="126.6">RD3</text>
<text x="173.2" y="129.1">GND</text>
<text x="173.2" y="131.7">RF0</text>
<text x="183.4" y="129.1">GND</text>
<text x="183.6" y="131.7">RE1</text>
<text x="183.7" y="126.6">RF4</text>
<text x="46.2" y="132.9">R1</text>
<text x="46.2" y="135.5">220</text>
<text x="90.2" y="134.2">MCP6004_HK</text>
<text x="114.3" y="134.2">MCP6004_HK</text>
<text x="173.2" y="134.2">RF1</text>
<text x="173.2" y="136.8">RF2</text>
<text x="183.5" y="136.8">RC1</text>
<text x="183.6" y="134.2">RE0</text>
<text x="55.9" y="142">S1B</text>
<text x="91.9" y="139.3">+</text>
<text x="116.1" y="139.3">+</text>
<text x="173.2" y="139.3">RF3</text>
<text x="183.5" y="139.3">RC0</text>
<text x="55.9" y="144.5">OPB732_HK</text>
</g>
<g font-size="1.8" fill="#a90000">
<text x="154.9" y="62">1</text>
<text x="240" y="65.8">1</text>
<text x="154.9" y="69.6">1</text>
<text x="170.7" y="69.6">1</text>
<text x="187.9" y="69.6">56</text>
<text x="240" y="68.3">2</text>
<text x="240" y="70.9">3</text>
<text x="85.7" y="73.4">1</text>
<text x="85.7" y="75.9">3</text>
<text x="115.3" y="73.1" transform="rotate(-90 115.3 73.1)">1</text>
<text x="117.9" y="73.1" transform="rotate(-90 117.9 73.1)">2</text>
<text x="120.4" y="73.1" transform="rotate(-90 120.4 73.1)">3</text>
<text x="154.9" y="77.2">1</text>
<text x="170.7" y="72.1">2</text>
<text x="170.7" y="74.7">3</text>
<text x="170.7" y="77.2">4</text>
<text x="187.9" y="72.1">55</text>
<text x="187.9" y="74.7">54</text>
<text x="187.9" y="77.2">53</text>
<text x="240" y="73.4">4</text>
<text x="240" y="75.9">5</text>
<text x="85.7" y="78.5">2</text>
<text x="170.7" y="79.8">5</text>
<text x="170.7" y="82.3">6</text>
<text x="187.9" y="79.8">52</text>
<text x="187.9" y="82.3">51</text>
<text x="240" y="78.5">6</text>
<text x="240" y="81">7</text>
<text x="240" y="83.6">8</text>
<text x="154.9" y="84.8">1</text>
<text x="170.7" y="84.8">7</text>
<text x="170.7" y="87.4">8</text>
<text x="170.7" y="89.9">9</text>
<text x="187.9" y="84.8">50</text>
<text x="187.9" y="87.4">49</text>
<text x="187.9" y="89.9">48</text>
<text x="170.1" y="92.5">10</text>
<text x="170.1" y="95">11</text>
<text x="187.9" y="92.5">47</text>
<text x="187.9" y="95">46</text>
<text x="170.1" y="97.5">12</text>
<text x="170.1" y="100.1">13</text>
<text x="187.9" y="97.5">45</text>
<text x="187.9" y="100.1">44</text>
<text x="113.6" y="106.4">5</text>
<text x="170.1" y="102.6">14</text>
<text x="170.1" y="105.2">15</text>
<text x="170.1" y="107.7">16</text>
<text x="187.9" y="102.6">43</text>
<text x="187.9" y="105.2">42</text>
<text x="187.9" y="107.7">41</text>
<text x="45.5" y="109.9" transform="rotate(-90 45.5 109.9)">4</text>
<text x="76.8" y="109">2</text>
<text x="113.6" y="111.5">6</text>
<text x="170.1" y="110.2">17</text>
<text x="170.1" y="112.8">18</text>
<text x="187.9" y="110.2">40</text>
<text x="187.9" y="112.8">39</text>
<text x="191.7" y="112.8">6</text>
<text x="235.5" y="111.5">1</text>
<text x="79.9" y="114">1</text>
<text x="83.6" y="118.2" transform="rotate(-90 83.6 118.2)">2</text>
<text x="86.3" y="114">3</text>
<text x="170.1" y="115.3">19</text>
<text x="170.1" y="117.9">20</text>
<text x="187.9" y="115.3">38</text>
<text x="187.9" y="117.9">37</text>
<text x="191.7" y="117.9">4</text>
<text x="191.7" y="115.3">5</text>
<text x="235.5" y="114">2</text>
<text x="235.5" y="116.6">3</text>
<text x="75.9" y="120.1" transform="rotate(-90 75.9 120.1)">2</text>
<text x="170.1" y="120.4">21</text>
<text x="170.1" y="122.9">22</text>
<text x="170.1" y="125.5">23</text>
<text x="187.9" y="120.4">36</text>
<text x="187.9" y="122.9">35</text>
<text x="187.9" y="125.5">34</text>
<text x="191.7" y="125.5">1</text>
<text x="191.7" y="122.9">2</text>
<text x="191.7" y="120.4">3</text>
<text x="75.9" y="127.7" transform="rotate(-90 75.9 127.7)">1</text>
<text x="170.1" y="128">24</text>
<text x="170.1" y="130.6">25</text>
<text x="187.9" y="128">33</text>
<text x="187.9" y="130.6">32</text>
<text x="170.1" y="133.1">26</text>
<text x="170.1" y="135.6">27</text>
<text x="187.9" y="133.1">31</text>
<text x="187.9" y="135.6">30</text>
<text x="51.8" y="139.1" transform="rotate(-90 51.8 139.1)">3</text>
<text x="88.9" y="138.2">10</text>
<text x="89.5" y="143.3">9</text>
<text x="102.2" y="140.7">8</text>
<text x="113" y="138.2">12</text>
<text x="113" y="143.3">13</text>
<text x="125.7" y="140.7">14</text>
<text x="170.1" y="138.2">28</text>
<text x="187.9" y="138.2">29</text>
<text x="51.8" y="144.2" transform="rotate(-90 51.8 144.2)">4</text>
</g>
<g font-size="1.8" fill="#0f0f0f">
<text x="148.1" y="69.5">Vout1</text>
<text x="227.2" y="70.8">digital_out</text>
<text x="228.5" y="68.2">digital_in</text>
<text x="146.9" y="77.1">VoutS1</text>
<text x="226.9" y="78.4">analog_out</text>
<text x="146.9" y="84.7">VoutS2</text>
<text x="191.8" y="92.4">digital_in</text>
<text x="191.8" y="94.9">digital_out</text>
<text x="191.8" y="97.4">analog_out</text>
<text x="191.8" y="100">VoutS1</text>
<text x="72.3" y="103.8">Vref 3</text>
<text x="89.5" y="106.4">1 Vout1</text>
<text x="191.8" y="102.5">VoutS2</text>
<text x="126.3" y="109">7 VoutS1</text>
<text x="226.9" y="111.4">VoutS2</text>
<text x="64.8" y="120.3">Vref</text>
<text x="101.5" y="122.8">Vref</text>
</g>
</svg>
